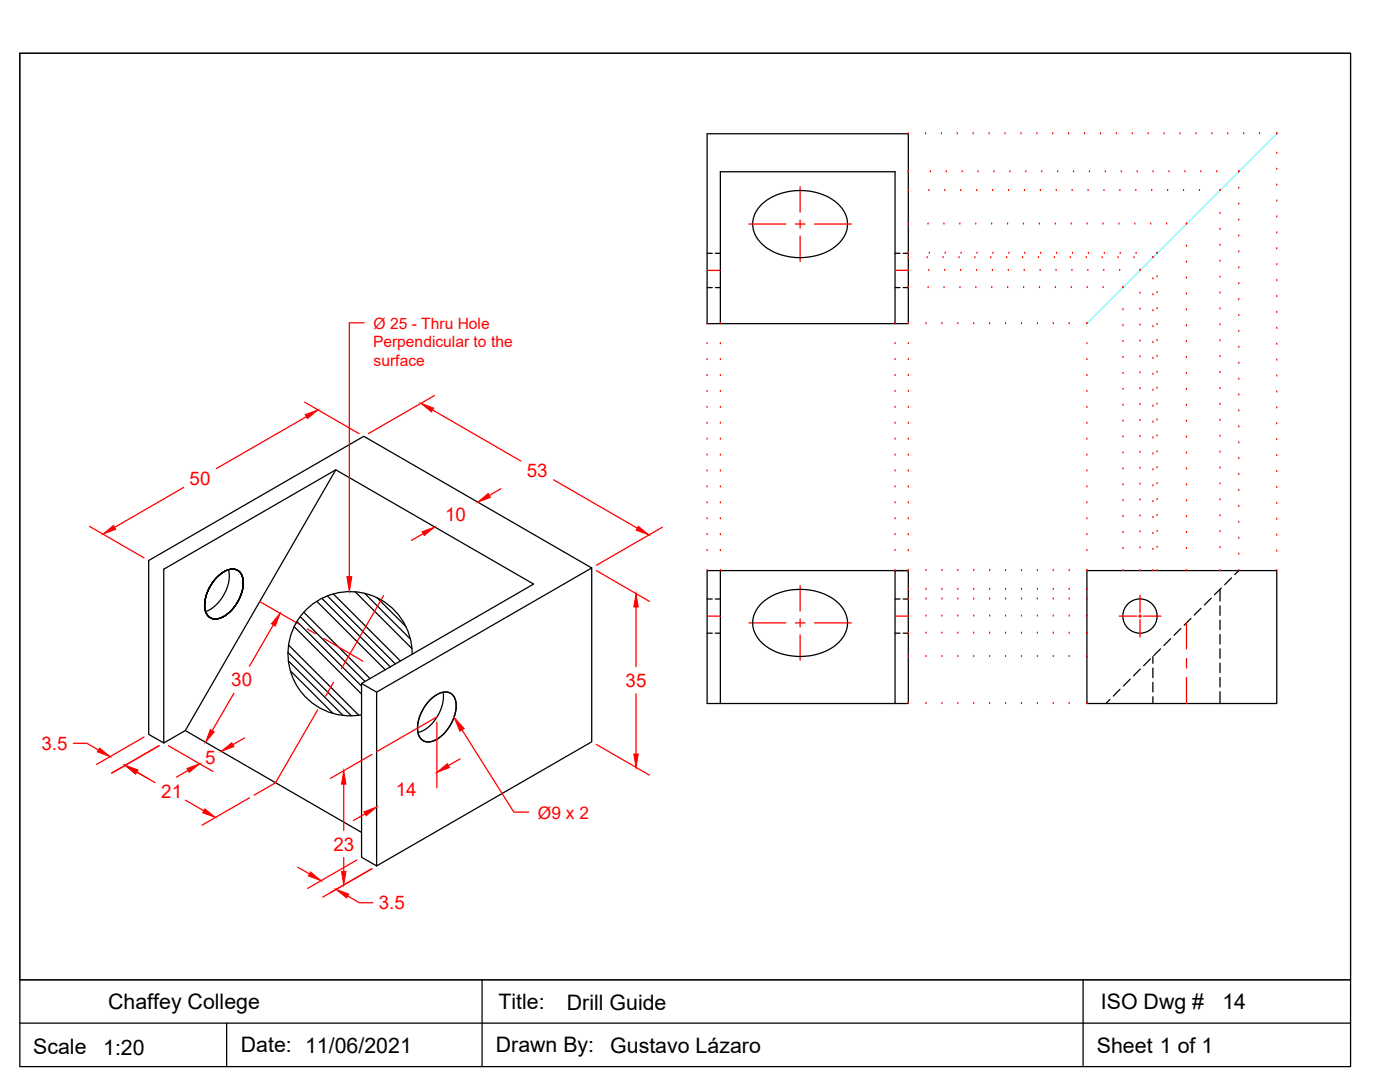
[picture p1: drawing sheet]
<svg xmlns="http://www.w3.org/2000/svg" width="279mm" height="216mm" viewBox="0 0 279 216" stroke-linecap="round" stroke-linejoin="round" font-family="sans-serif">
<!-- layer: Layer1 -->
<g fill="none" stroke="#000" stroke-width=".25">
<path d="M141.1 26.7h40.2v37.9h-40.2zM151.9 40.9a12 12 0 0 1 15.3-.3 5.3 5.3 0 0 1-.6 8.7 12.1 12.1 0 0 1-14.7-.8 5.2 5.2 0 0 1 0-7.6zM143.8 64.6v-30.3h34.8v30.3M67 93.7l-30 52.1M29.7 111.8l42.9-24.7 45.5 26.2-42.9 24.8-3-1.7 34.3-19.9-39.5-22.8-34.3 19.9v34.7l-3-1.8zM43.2 115.2a4 4 0 0 1 4.1-1.5 2.92 2.92 0 0 1 1.2 3.2 8 8 0 0 1-4.9 6.5 2.22 2.22 0 0 1-2.8-2.4 8.6 8.6 0 0 1 2.4-5.8zM43.2 115.2a4 4 0 0 1 4.1-1.5 2.92 2.92 0 0 1 1.2 3.2 8 8 0 0 1-4.9 6.5 2.22 2.22 0 0 1-2.8-2.4 8.2 8.2 0 0 1 4.8-7.3 2.15 2.15 0 0 1 2.9 2.1 8.2 8.2 0 0 1-4.5 7.5l-.4 .1a2.06 2.06 0 0 1-1.6-.1 3.2 3.2 0 0 0 3.5-.9 8.1 8.1 0 0 0 3-7.1 2.16 2.16 0 0 0-3.4-1.4 8 8 0 0 0-4.1 8.1 2.19 2.19 0 0 0 1 1.3 3.1 3.1 0 0 1-1.1-3.5 8.8 8.8 0 0 1 2.3-4.6zM45.6 113.7a7.9 7.9 0 0 1-3.6 7.9l-1 .4M63.2 120l13.7 13.6M64.2 119.4l13.7 13.7M65.3 118.9l13.6 13.6M66.5 118.5l13.4 13.4"/>
<path d="M70.9 118.1l11.3 11.3M72.8 118.4l9.1 9.1M75.3 119.3l5.7 5.7M118.1 113.3v34.7l-42.9 24.8M141.1 113.9h2.7v26.5h-2.7zM143.8 113.9h37.5M216.9 113.9h37.9v26.5h-37.9zM57.5 130.2l12.6 12.6M57.6 131.9l10.9 10.8M57.6 128.7l14 14M58 133.9l8.5 8.4M58.7 125.1l13.5 13.4"/>
<path d="M59.3 124l12.9 12.9M59.9 123.1l12.9 12.9M60.6 122.2l13.3 13.2M72.2 136.4v34.6l3 1.8v-34.7M82.3 130.5a12.4 12.4 0 0 0-13.1-12.4 12.4 12.4 0 0 0-11.6 13.8 12.4 12.4 0 0 0 14.6 10.7M85.7 139.8a4 4 0 0 1 4-1.6 2.96 2.96 0 0 1 1.3 3.3 8.1 8.1 0 0 1-4.9 6.5 2.22 2.22 0 0 1-2.8-2.5 8.4 8.4 0 0 1 2.4-5.7zM88.4 138.1a8.1 8.1 0 0 1-4.5 7.9l-.5 .2M152.2 120.2a12.1 12.1 0 0 1 15.2 .3 5.2 5.2 0 0 1-.5 8.1 12.1 12.1 0 0 1-14.7-.2 5.2 5.2 0 0 1 0-8.2zM32.7 148.3l4.3-2.5 35.2 20.3M143.8 140.4h34.8v-26.5h2.7v26.5h-2.7"/>
<circle cx="227.5" cy="122.9" r="3.4"/>
</g>
<!-- layer: Center Line -->
<g fill="none" stroke="#f00" stroke-width=".25">
<path d="M159.7 37.3v5M141.1 54h2.7M149.5 44.7h7.3M158.7 44.7h1.9M159.7 43.9v1.6M159.7 47.1v5.1M162.5 44.7h7.4M178.6 54h2.7M76.6 118.9l-8.4 14.5M159.7 116.8v5.1M51.8 120l7.9 4.5M61.3 125.5l1.7 .9"/>
<path d="M64.6 127.4l7.8 4.5M66.6 136.1l-1.6 2.8M141.1 122.9h2.7M149.5 124.3h7.3M158.7 124.3h1.9M159.7 123.5v1.6M159.7 126.7v5M162.5 124.3h7.4M178.6 122.9h2.7M236.8 124.3v5.2M236.8 131.4v1.9M236.8 135.2v5.2"/>
<path d="M63.4 141.6l-8.4 14.6"/>
</g>
<!-- layer: Layer1 -->
<path d="M86.7 78.9l-13.2 7.6M86.3 81.8l17.6 10.2M110.5 95.7l16.7 9.7M132.2 105.2l-13.2 7.6" fill="none" stroke="#f00" stroke-width=".25"/>
<g fill="#f00" stroke="#f00" stroke-width=".2">
<path d="M84 80.5l2.6 .9-.5 .8z"/>
<path d="M127.4 105l2.1 1.7-2.5-.9z"/>
</g>
<!-- layer: Dimensions -->
<g fill="none" stroke="#f00" stroke-width=".25">
<path d="M72.7 64.4h-3v50.7M36.7 97.3l-13.8 7.9M60.8 80.2l10.9 6.3M61.2 83.1l-18 10.4M100 97.5l-2.3 1.4M17.9 105l10.8 6.3M84.4 106.5l-2.3 1.3M119 113.9l10.6 6.1M227.5 118.8v3.5M46.7 138.3l-4.3 7.5M54.5 124.7l-4.7 8.2M126.9 121.1v11.9"/>
<path d="M126.9 138.4v12.1M223.4 122.9h3.4M227.2 122.9h.7M227.5 122.6v.7M227.5 123.6v3.5M228.2 122.9h3.5M14.6 148.3h2.7l2.3 1.3M27.3 154.1l3.7 2.1M28.7 147.1l-9.4 5.4M31.8 148.8l-9.5 5.5M33.6 148.8l8.9 5.1M37 159.7l3.7 2.1"/>
<path d="M37.5 153.7l-2.3 1.4M48.8 147.3l-2.3 1.3M49.8 159.2l-9.5 5.5M55 156.2l-4.3 2.5M68.6 156.5v9.2M74.2 150.5l-8.3 4.8M87.2 143.1l-12 6.9M87.2 144.1v13.1M91.8 151.4l-2.3 1.4M92.2 145.6l10.4 16.5h2.9M119 148.5l10.6 6.2M59.4 173l2.4 1.4"/>
<path d="M65.9 178.1l8.3-4.8-9.8 5.7M68.6 171.1v2.8M69.4 178.8l2.3 1.3h2.7M71.2 171.6l-9.8 5.7M72.9 162.4l-2.4 1.3"/>
</g>
<g fill="#f00" stroke="#f00" stroke-width=".2">
<path d="M60.9 82.7l2.6-.9-2.1 1.7z"/>
<path d="M20.6 106.6l2-1.8 .5 .8z"/>
<path d="M62 174l2.1 1.7-2.6-.9z"/>
<path d="M67.1 177.5l2.5 .9-.4 .8z"/>
<path d="M40.9 161.4l2.1 1.7-2.6-.9z"/>
<path d="M25 152.7l2.5 1-.4 .7z"/>
<path d="M19.9 149.3l2.1 1.7-2.6-1z"/>
<path d="M84.2 106.1l2.6-.9-2.1 1.7z"/>
<path d="M95.3 100.2l2.1-1.7 .5 .8z"/>
<path d="M126.9 118.4l.5 2.7h-.9z"/>
<path d="M126.5 150.5h.9l-.5 2.6z"/>
<path d="M68.6 153.8l.4 2.7h-.8z"/>
<path d="M68.2 173.9h.8l-.4 2.7z"/>
<path d="M72.6 162l2.6-1-2.1 1.8z"/>
<path d="M87.2 154.1l2.1-1.7 .4 .8z"/>
<path d="M90.6 143.1l2 2.3-.8 .5z"/>
<path d="M42 145.6l.8 .4-1.8 2.1z"/>
<path d="M55.9 122.4l-1 2.5-.7-.4z"/>
<path d="M37.3 153.4l2.6-1-2.1 1.7z"/>
<path d="M44.2 149.9l2-1.7 .5 .8z"/>
<path d="M69.2 115.1h1l-.5 2.9z"/>
</g>
<!-- layer: Layer1 -->
<path d="M254.8 26.7l-37.9 37.9" fill="none" stroke="#0ff" stroke-width=".25"/>
<!-- layer: Hidden -->
<g fill="none" stroke="#000" stroke-width=".25">
<path d="M141.1 57.4h1M141.1 50.5h1M142.8 57.4h1M142.8 50.5h1M178.6 57.4h1M178.6 50.5h1M180.3 57.4h1M180.3 50.5h1M141.1 119.5h1M142.8 119.5h1M178.6 119.5h1M180.3 119.5h1"/>
<path d="M241.7 119.4l-1.3 1.3M243.5 117.6v2.3M243.7 117.3l-1.3 1.4M245.8 115.3l-1.4 1.4M247.2 113.9l-.8 .8M141.1 126.3h1M142.8 126.3h1M178.6 126.3h1M180.3 126.3h1M221.5 139.6l-.8 .8M223.5 137.5l-1.3 1.4M225.6 135.5l-1.4 1.4"/>
<path d="M227.6 133.5l-1.4 1.4M229.6 131.5l-1.4 1.3M230.1 131v1.4M230.1 133.3v1.9M230.1 136.2v1.9M230.1 139v1.4M231.6 129.5l-1.3 1.3M233.6 127.4l-1.3 1.4M235.6 125.4l-1.3 1.4M237.7 123.4l-1.4 1.4M239.7 121.4l-1.4 1.3M243.5 120.9v1.9"/>
<path d="M243.5 123.7v1.9M243.5 126.6v1.9M243.5 129.5v1.9M243.5 132.3v1.9M243.5 135.2v1.9M243.5 138v2.4"/>
</g>
<!-- layer: Relational Lines -->
<g fill="none" stroke="#f00" stroke-width=".25">
<path d="M181.3 26.7h.1M181.3 34.3h.1M181.3 38h.1M184.7 26.7h.1M185.4 38h.1M185.7 34.3h.1M187.9 26.7h.1M188.6 38h.1M188.8 34.3h.1M191.1 26.7h.1M191.7 38h.1M192 34.3h.1"/>
<path d="M194.2 26.7h.1M194.9 38h.1M195.2 34.3h.1M197.4 26.7h.1M198.1 38h.1M198.4 34.3h.1M200.6 26.7h.1M201.3 38h.1M201.5 34.3h.1M203.8 26.7h.1M204.4 38h.1M204.7 34.3h.1"/>
<path d="M206.9 26.7h.1M207.6 38h.1M207.9 34.3h.1M210.1 26.7h.1M210.8 38h.1M211.1 34.3h.1M213.3 26.7h.1M214 38h.1M214.2 34.3h.1M216.5 26.7h.1M217.1 38h.1M217.4 34.3h.1"/>
<path d="M219.6 26.7h.1M220.3 38h.1M220.6 34.3h.1M222.8 26.7h.1M223.5 38h.1M223.8 34.3h.1M226 26.7h.1M226.7 38h.1M226.9 34.3h.1M229.2 26.7h.1M229.8 38h.1M230.1 34.3h.1"/>
<path d="M232.3 26.7h.1M233 38h.1M233.3 34.3h.1M235.5 26.7h.1M236.2 38h.1M236.5 34.3h.1M238.7 26.7h.1M239.4 38h.1M239.6 34.3h.1M241.9 26.7h.1M242.8 34.3h.1M243.5 38h.1"/>
<path d="M245 26.7h.1M247.2 34.3h.1M247.2 37.5h.1M248.2 26.7h.1M251.4 26.7h.1M254.8 26.7h.1M254.8 30.6h.1M254.8 33.8h.1M254.8 36.9h.1M181.3 54h.1M181.3 57.4h.1M181.3 50.5h.1"/>
<path d="M181.3 51.4h.1M181.3 44.7h.1M185 51.4h.1M185.2 44.7h.1M185.2 57.4h.1M185.4 54h.1M185.5 50.5h.1M188.2 51.4h.1M188.4 44.7h.1M188.4 57.4h.1M188.5 54h.1M188.6 50.5h.1"/>
<path d="M191.4 51.4h.1M191.6 44.7h.1M191.6 57.4h.1M191.7 54h.1M191.8 50.5h.1M194.6 51.4h.1M194.7 44.7h.1M194.8 57.4h.1M194.9 54h.1M195 50.5h.1M197.7 51.4h.1M197.9 44.7h.1"/>
<path d="M197.9 57.4h.1M198.1 54h.1M198.2 50.5h.1M200.9 51.4h.1M201.1 44.7h.1M201.1 57.4h.1M201.2 54h.1M201.3 50.5h.1M204.1 51.4h.1M204.3 44.7h.1M204.3 57.4h.1M204.4 54h.1"/>
<path d="M204.5 50.5h.1M207.3 51.4h.1M207.4 44.7h.1M207.5 57.4h.1M207.6 54h.1M207.7 50.5h.1M210.4 51.4h.1M210.6 44.7h.1M210.6 57.4h.1M210.8 54h.1M210.9 50.5h.1M213.6 51.4h.1"/>
<path d="M213.8 44.7h.1M213.8 57.4h.1M213.9 54h.1M214 50.5h.1M216.8 51.4h.1M217 44.7h.1M217 57.4h.1M217.1 54h.1M217.2 50.5h.1M220 51.4h.1M220.1 44.7h.1M220.2 57.4h.1"/>
<path d="M220.3 54h.1M220.4 50.5h.1M223.1 51.4h.1M223.3 44.7h.1M223.5 54h.1M223.6 50.5h.1M224.1 57.4h.1M226.3 51.4h.1M226.5 44.7h.1M226.7 50.5h.1M227.5 54h.1M227.5 58.5h.1"/>
<path d="M229.7 44.7h.1M230.1 51.4h.1M230.1 58.8h.1M230.1 55.6h.1M230.9 50.5h.1M230.9 55.2h.1M230.9 58.4h.1M232.8 44.7h.1M236.8 44.7h.1M236.8 49.1h.1M236.8 52.3h.1M236.8 55.5h.1"/>
<path d="M236.8 58.7h.1M243.5 58.5h.1M243.5 55.3h.1M243.5 52.1h.1M243.5 48.9h.1M243.5 45.8h.1M243.5 42.6h.1M247.2 59.8h.1M247.2 56.6h.1M247.2 53.4h.1M247.2 50.2h.1M247.2 47.1h.1"/>
<path d="M247.2 43.9h.1M247.2 40.7h.1M254.8 40.1h.1M254.8 43.3h.1M254.8 46.5h.1M254.8 49.6h.1M254.8 52.8h.1M254.8 56h.1M254.8 59.2h.1M141.1 78.1h.1M141.1 74.9h.1M141.1 71.8h.1"/>
<path d="M141.1 68.6h.1M141.1 64.6h.1M143.8 78.1h.1M143.8 74.9h.1M143.8 71.8h.1M143.8 68.6h.1M143.8 64.6h.1M178.6 78.1h.1M178.6 74.9h.1M178.6 71.8h.1M178.6 68.6h.1M178.6 64.6h.1"/>
<path d="M181.3 64.6h.1M181.3 78.1h.1M181.3 74.9h.1M181.3 71.8h.1M181.3 68.6h.1M184.8 64.6h.1M188 64.6h.1M191.2 64.6h.1M194.3 64.6h.1M197.5 64.6h.1M200.7 64.6h.1M203.9 64.6h.1"/>
<path d="M207 64.6h.1M210.2 64.6h.1M213.4 64.6h.1M216.9 64.6h.1M216.9 68.6h.1M216.9 71.8h.1M216.9 74.9h.1M216.9 78.1h.1M224.1 61.8h.1M224.1 65h.1M224.1 68.2h.1M224.1 71.3h.1"/>
<path d="M224.1 74.5h.1M224.1 77.7h.1M227.5 61.7h.1M227.5 64.9h.1M227.5 68h.1M227.5 71.2h.1M227.5 74.4h.1M227.5 77.6h.1M230.1 77.9h.1M230.1 74.7h.1M230.1 71.5h.1M230.1 68.3h.1"/>
<path d="M230.1 65.2h.1M230.1 62h.1M230.9 61.6h.1M230.9 64.7h.1M230.9 67.9h.1M230.9 71.1h.1M230.9 74.3h.1M230.9 77.4h.1M236.8 61.8h.1M236.8 65h.1M236.8 68.2h.1M236.8 71.4h.1"/>
<path d="M236.8 74.5h.1M236.8 77.7h.1M243.5 77.5h.1M243.5 74.3h.1M243.5 71.2h.1M243.5 68h.1M243.5 64.8h.1M243.5 61.6h.1M247.2 78.8h.1M247.2 75.6h.1M247.2 72.5h.1M247.2 69.3h.1"/>
<path d="M247.2 66.1h.1M247.2 62.9h.1M254.8 62.3h.1M254.8 65.5h.1M254.8 68.7h.1M254.8 71.9h.1M254.8 75h.1M254.8 78.2h.1M141.1 97.2h.1M141.1 94h.1M141.1 90.8h.1M141.1 87.6h.1"/>
<path d="M141.1 84.5h.1M141.1 81.3h.1M143.8 97.2h.1M143.8 94h.1M143.8 90.8h.1M143.8 87.6h.1M143.8 84.5h.1M143.8 81.3h.1M178.6 97.2h.1M178.6 94h.1M178.6 90.8h.1M178.6 87.6h.1"/>
<path d="M178.6 84.5h.1M178.6 81.3h.1M181.3 97.2h.1M181.3 94h.1M181.3 90.8h.1M181.3 87.6h.1M181.3 84.5h.1M181.3 81.3h.1M216.9 81.3h.1M216.9 84.5h.1M216.9 87.6h.1M216.9 90.8h.1"/>
<path d="M216.9 94h.1M216.9 97.2h.1M224.1 80.9h.1M224.1 84h.1M224.1 87.2h.1M224.1 90.4h.1M224.1 93.6h.1M224.1 96.7h.1M224.1 99.9h.1M227.5 80.7h.1M227.5 83.9h.1M227.5 87.1h.1"/>
<path d="M227.5 90.3h.1M227.5 93.4h.1M227.5 96.6h.1M227.5 99.8h.1M230.1 96.9h.1M230.1 93.7h.1M230.1 90.6h.1M230.1 87.4h.1M230.1 84.2h.1M230.1 81h.1M230.9 80.6h.1M230.9 83.8h.1"/>
<path d="M230.9 87h.1M230.9 90.1h.1M230.9 93.3h.1M230.9 96.5h.1M230.9 99.7h.1M236.8 80.9h.1M236.8 84.1h.1M236.8 87.2h.1M236.8 90.4h.1M236.8 93.6h.1M236.8 96.8h.1M236.8 99.9h.1"/>
<path d="M243.5 99.7h.1M243.5 96.6h.1M243.5 93.4h.1M243.5 90.2h.1M243.5 87h.1M243.5 83.9h.1M243.5 80.7h.1M247.2 97.9h.1M247.2 94.7h.1M247.2 91.5h.1M247.2 88.3h.1M247.2 85.2h.1"/>
<path d="M247.2 82h.1M254.8 81.4h.1M254.8 84.6h.1M254.8 87.7h.1M254.8 90.9h.1M254.8 94.1h.1M254.8 97.3h.1M141.1 113.9h.1M141.1 109.9h.1M141.1 106.7h.1M141.1 103.5h.1M141.1 100.3h.1"/>
<path d="M143.8 113.9h.1M143.8 109.9h.1M143.8 106.7h.1M143.8 103.5h.1M143.8 100.3h.1M178.6 113.9h.1M178.6 109.9h.1M178.6 106.7h.1M178.6 103.5h.1M178.6 100.3h.1M181.3 113.9h.1M181.3 109.9h.1"/>
<path d="M181.3 106.7h.1M181.3 103.5h.1M181.3 100.3h.1M181.3 119.5h.1M181.3 117.6h.1M184.8 113.9h.1M184.8 119.5h.1M184.8 117.6h.1M188 113.9h.1M188 119.5h.1M188 117.6h.1M191.2 113.9h.1"/>
<path d="M191.2 119.5h.1M191.2 117.6h.1M194.3 113.9h.1M194.3 119.5h.1M194.3 117.6h.1M197.5 113.9h.1M197.5 119.5h.1M197.5 117.6h.1M200.7 113.9h.1M200.7 119.5h.1M200.7 117.6h.1M203.9 113.9h.1"/>
<path d="M203.9 119.5h.1M203.9 117.6h.1M207 113.9h.1M207 119.5h.1M207 117.6h.1M210.2 113.9h.1M210.2 119.5h.1M210.2 117.6h.1M213.4 113.9h.1M213.4 119.5h.1M213.4 117.6h.1M216.9 100.3h.1"/>
<path d="M216.9 103.5h.1M216.9 106.7h.1M216.9 109.9h.1M216.9 113.9h.1M216.9 119.5h.1M216.9 117.6h.1M224.1 103.1h.1M224.1 106.3h.1M224.1 109.4h.1M224.1 113.9h.1M227.5 103h.1M227.5 106.1h.1"/>
<path d="M227.5 109.3h.1M227.5 113.9h.1M230.1 113.9h.1M230.1 109.6h.1M230.1 106.4h.1M230.1 103.3h.1M230.1 100.1h.1M230.9 102.8h.1M230.9 106h.1M230.9 109.2h.1M230.9 113.9h.1M236.8 103.1h.1"/>
<path d="M236.8 106.3h.1M236.8 109.4h.1M236.8 113.9h.1M243.5 113.9h.1M243.5 109.3h.1M243.5 106.1h.1M243.5 102.9h.1M247.2 113.9h.1M247.2 110.6h.1M247.2 107.4h.1M247.2 104.2h.1M247.2 101h.1"/>
<path d="M254.8 100.4h.1M254.8 103.6h.1M254.8 106.8h.1M254.8 110h.1M254.8 113.9h.1M181.3 122.9h.1M181.3 126.3h.1M181.3 131h.1M184.8 122.9h.1M184.8 126.3h.1M184.8 131h.1M188 122.9h.1"/>
<path d="M188 126.3h.1M188 131h.1M191.2 122.9h.1M191.2 126.3h.1M191.2 131h.1M194.3 122.9h.1M194.3 126.3h.1M194.3 131h.1M197.5 122.9h.1M197.5 126.3h.1M197.5 131h.1M200.7 122.9h.1"/>
<path d="M200.7 126.3h.1M200.7 131h.1M203.9 122.9h.1M203.9 126.3h.1M203.9 131h.1M207 122.9h.1M207 126.3h.1M207 131h.1M210.2 122.9h.1M210.2 126.3h.1M210.2 131h.1M213.4 122.9h.1"/>
<path d="M213.4 126.3h.1M213.4 131h.1M216.9 122.9h.1M216.9 126.3h.1M216.9 131h.1M181.3 140.4h.1M184.8 140.4h.1M188 140.4h.1M191.2 140.4h.1M194.3 140.4h.1M197.5 140.4h.1M200.7 140.4h.1"/>
<path d="M203.9 140.4h.1M207 140.4h.1M210.2 140.4h.1M213.4 140.4h.1M216.9 140.4h.1"/>
</g>
<!-- layer: 0 -->
<path d="M4 10.6h265.5v202.2h-265.5zM4 195.5h265.5M96.2 195.5v17.3M216.2 195.5v17.3M4 204.2h265.5M45.2 204.2v8.6" fill="none" stroke="#000" stroke-width=".25"/>
<!-- layer: Layer1 -->
<path d="M4 10.6h265.5v184.9h-265.5z" fill="none" stroke="#000" stroke-width=".2"/>
<g font-size="4.3">
<text x="21.6" y="201.3">Chaffey College</text>
<text x="99.5" y="201.4">Title:</text>
<text x="113.1" y="201.5">Drill Guide</text>
<text x="219.7" y="201.3">ISO Dwg #</text>
<text x="243.9" y="201.3">14</text>
<text x="48.1" y="209.9">Date: 11/06/2021</text>
<text x="99" y="209.9">Drawn By:</text>
<text x="6.6" y="210.3">Scale</text>
<text x="20.6" y="210.4">1:20</text>
<text x="121.8" y="210">Gustavo Lázaro</text>
<text x="218.9" y="210">Sheet 1 of 1</text>
</g>
<g font-size="3.7" fill="#f00">
<text x="105.1" y="95.2">53</text>
<text x="37.8" y="96.7">50</text>
<text x="88.9" y="104">10</text>
<text x="46.2" y="136.9">30</text>
<text x="124.9" y="137">35</text>
<text x="8.3" y="149.6">3.5</text>
<text x="41" y="152.5">5</text>
<text x="32.2" y="159.3">21</text>
<text x="79" y="158.9">14</text>
<text x="66.5" y="169.7">23</text>
<text x="75.6" y="181.4">3.5</text>
</g>
<text font-size="3.5" fill="#f00" x="107.4" y="163.3">Ø9 x 2</text>
<g font-size="3.1" fill="#f00">
<text x="74.5" y="65.6">Ø 25 - Thru Hole</text>
<text x="74.4" y="69.3">Perpendicular to the</text>
<text x="74.6" y="73.1">surface</text>
</g>
</svg>
